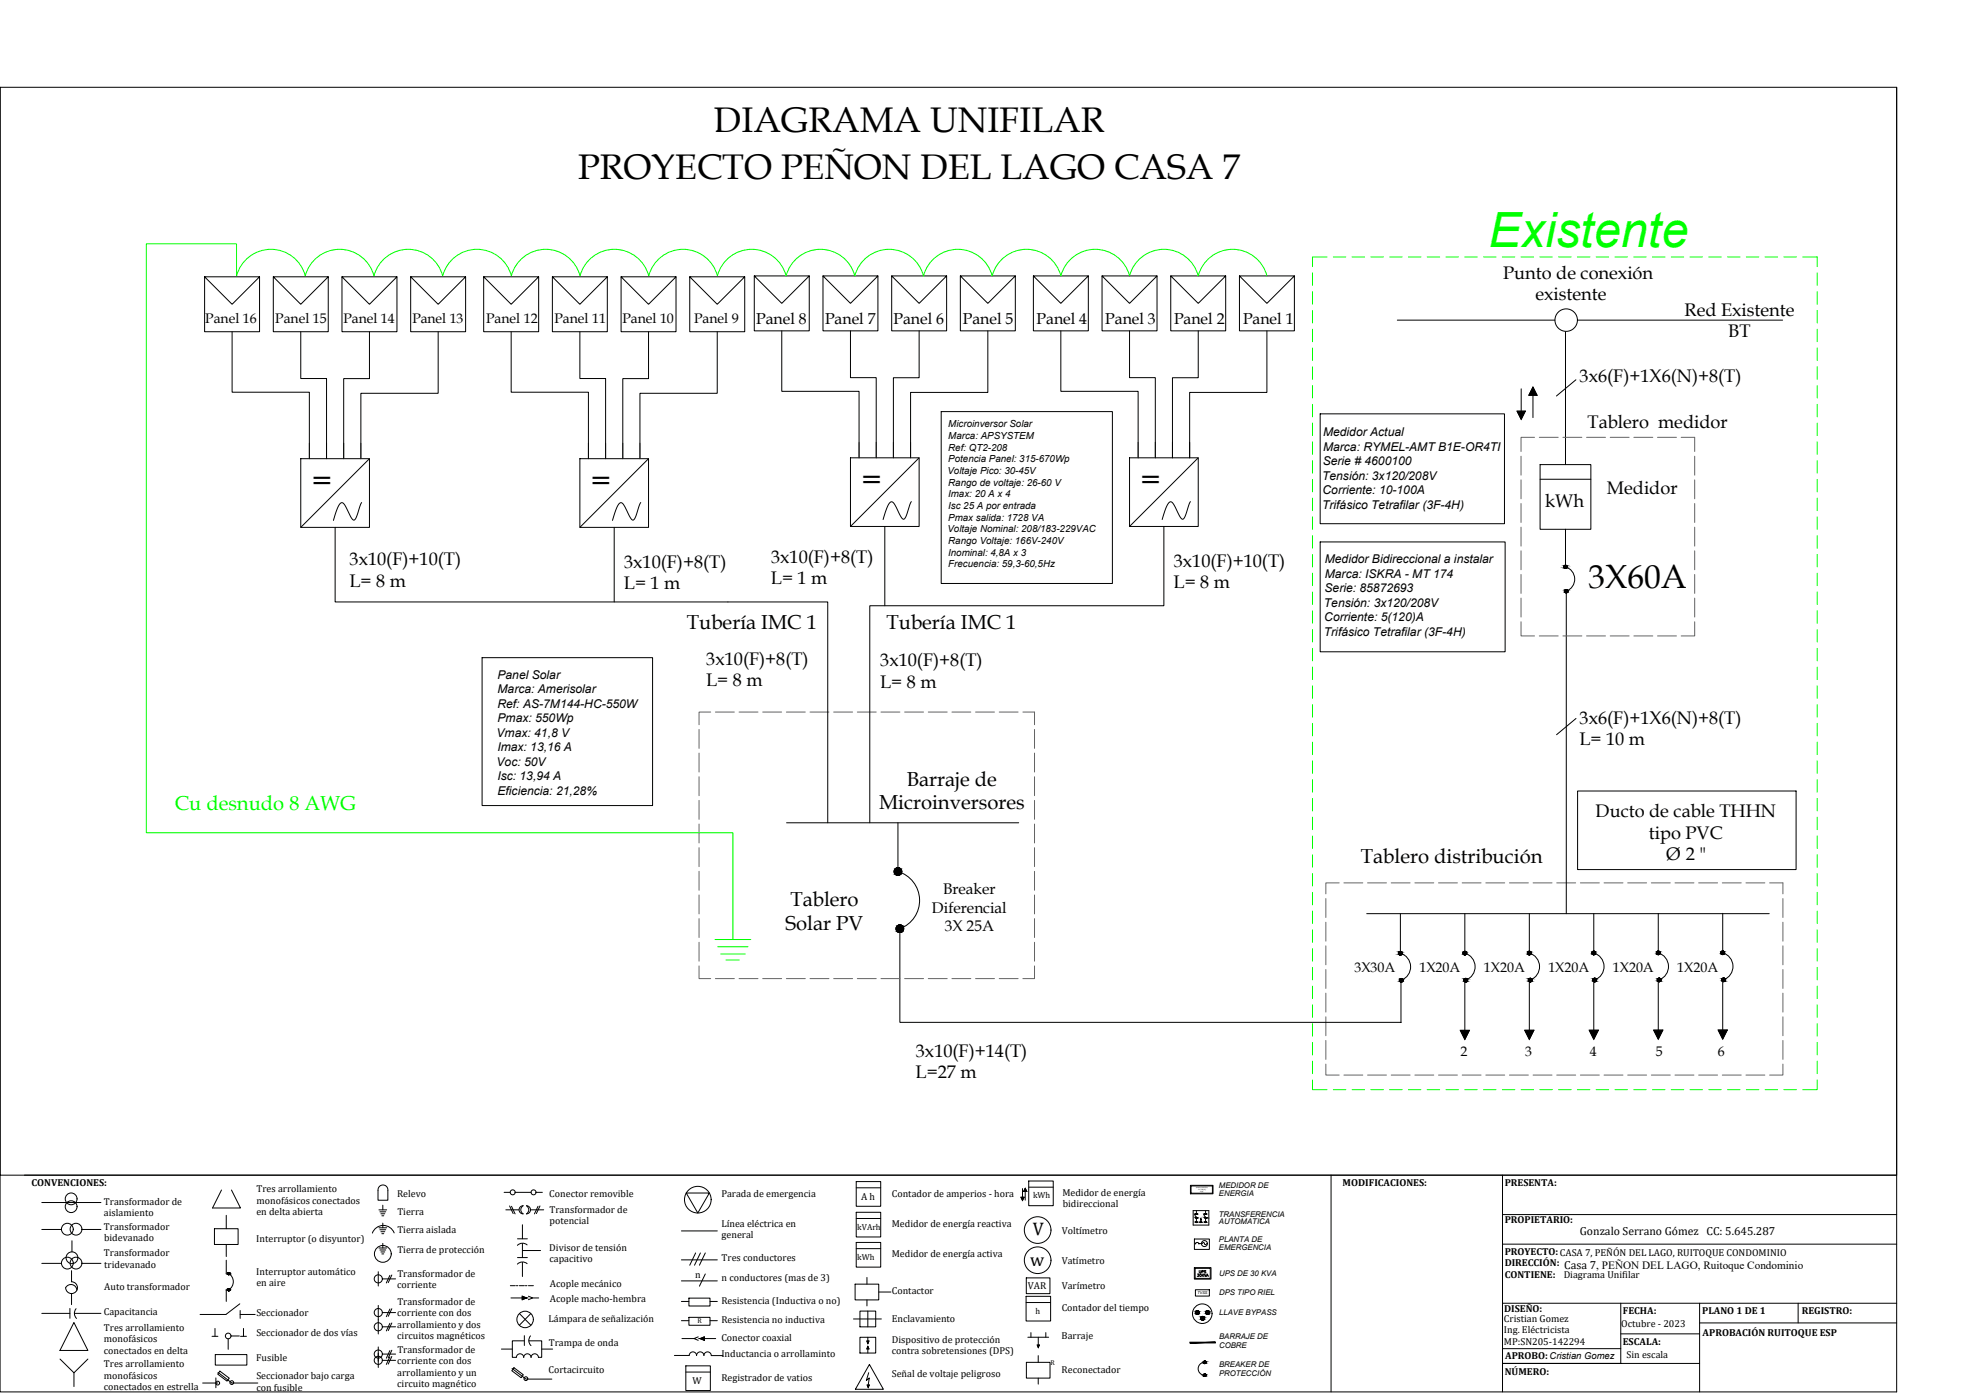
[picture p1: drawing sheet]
<svg xmlns="http://www.w3.org/2000/svg" width="1000mm" height="707mm" viewBox="0 0 1000 707" stroke-linecap="round" stroke-linejoin="round" font-family="sans-serif">
<!-- layer: 0 -->
<g fill="none" stroke="#000" stroke-width=".51">
<path d="M0 44v662h962v-662M0 44h962v552h-962zM104 140h28v28h-28v-28l14 14 14-14M139 140h28v28h-28v-28l14 14 14-14M174 140h27v28h-27v-28l13 14 14-14M208 140h28v28h-28v-28l14 14 14-14M245 140h28v28h-28v-28l14 14 14-14M280 140h28v28h-28v-28l14 14 14-14M315 140h28v28h-28v-28l14 14 14-14M350 140h28v28h-28v-28l14 14 14-14M383 140h28v28h-28v-28l14 14 14-14M418 140h27v28h-27v-28l14 14 13-14"/>
<path d="M452 140h28v28h-28v-28l14 14 14-14M487 140h28v28h-28v-28l14 14 14-14M524 140h28v28h-28v-28l14 14 14-14M559 140h28v28h-28v-28l14 14 14-14M594 140h28v28h-28v-28l14 14 14-14M629 140h28v28h-28v-28l14 14 14-14M118 168v31h39v34M153 168v24h13v41M187 168v24h-13v41M222 168v32h-39v33M259 168v31h40v34M294 168v24h13v41"/>
<path d="M329 168v24h-13v41M364 168v32h-39v33M397 168v31h39v33M432 168v24h13v40M466 168v24h-13v40M501 168v31h-39v33M538 168v31h40v33M573 168v24h13v40M608 168v24h-13v40v-8M643 168v31h-39v33v-8M709 162h80M794 168v68"/>
<path d="M800 162h105M772 197v12M778 196l2 5h-4zM800 193l-10 8M478 209h86v87h-86zM670 210h93v56h-93zM770 209h4l-2 4zM778 201v11M153 233h34v35h-34zM187 233l-34 35M294 233h35v35h-35zM329 233l-35 35"/>
<path d="M432 232h34v35h-34zM466 232l-34 35M573 232h35v35h-35zM608 232l-35 35M781 236h26v33h-26zM184 255l-3 7a1.5 1.5 0 0 1-1 2 1.5 1.5 0 0 1-2-2l-3-5-1-2a7 7 0 0 0-4 6l-1 3M325 255l-2 7a1.5 1.5 0 0 1-2 2 1.5 1.5 0 0 1-1-2l-3-5-2-2a7 7 0 0 0-3 6l-1 3M462 255l-2 7a1.5 1.5 0 0 1-1 2 1.5 1.5 0 0 1-2-2l-3-6-1-1a7 7 0 0 0-4 6l-1 3M604 255l-3 7a1.5 1.5 0 0 1-1 2 1.5 1.5 0 0 1-1-2l-3-6-2-1a7 7 0 0 0-3 6l-1 3M781 243h26M170 268v37h250v113M312 268v37"/>
<path d="M449 267v40M591 267v40h-150v111M670 275h94v56h-94zM794 269v19a7 7 0 0 1 5 6 7 7 0 0 1-4 6v164M245 334h86v75h-86zM800 365l-10 8M399 418h118M456 418v24a15 15 0 0 1 11 14 15 15 0 0 1-10 15M801 401h110v40h-110zM457 472v47h254v-21M694 464h204M711 464v20a7 7 0 0 1 5 6 7 7 0 0 1-5 7"/>
<path d="M743 464v20M776 464v20a7 7 0 0 1 5 6 7 7 0 0 1-5 7M809 464v20a7 7 0 0 1 5 6 7 7 0 0 1-5 7M841 464v20a7 7 0 0 1 6 6 7 7 0 0 1-5 7M874 464v20a7 7 0 0 1 5 6 7 7 0 0 1-4 7M743 498v25M743 484a7 7 0 0 1 5 6 7 7 0 0 1-4 7M776 497v26M809 497v26M841 497v26M874 497v26M741 523h5l-3 5z"/>
<path d="M774 523h4l-2 4zM806 523h5l-2 4zM839 523h5l-3 4zM872 523h4l-2 4zM12 596h950M434 600h13v12h-13zM522 599h12v13h-12zM675 596v110M762 596v110M21 610h30M112 604l-4 9h14l-5-9M115 617v7"/>
<path d="M192 614h4M193 602a2.5 2.5 0 0 1 2 0 2.5 2.5 0 0 1 2 2v5h-5v-5zM193 615h3M193 616h2M194 617h1M194 612v2M256 605h3M257 614h6M259 612l1 4M260 612l1 4M261 605h8M264 613l1-1a2.4 2.4 0 0 0 0 4 2.1 2.1 0 0 1-1-1 2.1 2.1 0 0 1 0-2z"/>
<path d="M267 612a2.1 2.1 0 0 1 2 2 2.1 2.1 0 0 1-2 2 2.4 2.4 0 0 0 0-4zM269 614h7M272 605h3M273 612l-2 4M274 612l-2 4M348 605h12l-6 11zM434 615h13v13h-13zM434 603h13M434 618h13M518 608h2l-1 1zM519 603v5M520 603l1 2h-2z"/>
<path d="M520 605v4M522 603h12M762 616h200M21 624h10M37 630v5M42 624h9M109 624h12v8h-12zM115 632v6M115 640v6M192 623h4M192 633h4M193 624h3"/>
<path d="M193 634h3M193 625h2M193 635h2M194 626h1M194 636h1M194 621v2M194 631v2M200 626a6 6 0 0 0-6-4 6 6 0 0 0-5 4M263 629h5M263 638h5M265 622v7M265 631v7"/>
<path d="M265 635h9M267 632a4 4 0 0 0-4 0M346 625h18M346 639h18M353 636l-3 6M355 636l-3 6M358 636l-3 6M434 631h13v12h-13zM434 634h13M762 631h200M21 641h10M36 645v6a2.9 2.9 0 0 1 3 2 2.9 2.9 0 0 1-3 3 2.9 2.9 0 0 1-2-3 3 3 0 0 1 3-1 3 3 0 0 1 2 3"/>
<path d="M36 656v6M42 641h9M115 654v6M116 646a5 5 0 0 1 0 9M192 645v8M194 649h7M198 647l-2 4M199 647l-2 4M259 653h2M259 659h6M262 653h1M264 653h2"/>
<path d="M265 658l2 1-2 1zM265 641v7M267 653h.1M267 641a4 4 0 0 0-4 1M268 658l2 1-2 1M268 653h3M270 659h3M346 650h18M350 659h10v4h-10zM358 647l-3 6M434 652h12v8h-12zM440 648v4"/>
<path d="M440 660v3M446 656h6M521 658h12v12h-12zM521 649h12v8h-12zM21 667h14M35 664v5M38 671l7 14h-15zM38 667h13M39 664a4 4 0 0 0 0 5M108 678h3M109 674v4M116 679v6"/>
<path d="M117 678h4M122 662l-7 5h-13M122 667h7M122 665v4M122 678h3M124 674v4M192 663v14M194 666h7M194 673h7M198 664l-2 4M198 672l-2 3M199 664l-2 4"/>
<path d="M199 671l-2 4M264 667l5 6M266 678v5M269 678a4 4 0 0 0 0 5M269 667l-5 6M346 661h4M346 670h4M346 679h6M350 669h10v4h-10zM354 678l-2 1 2 1M355 679l2-1v2zM357 679h6"/>
<path d="M360 661h4M360 670h4M433 669h14M436 665h8v8h-8zM436 679h8v8h-8zM440 665v8M440 679v3M521 661h12M522 679h10M523 676v3M527 679v4M531 676v3"/>
<path d="M762 661h200M822 661v31h-60h100M822 677h40M862 671h100M862 661v45M912 661v10M30 690l8 7 7-7M38 697v7M109 687h16v6h-16zM110 699v5M111 697l7 5h13M112 696l4 3-1 2-5-4z"/>
<path d="M192 684v10M194 687h7M194 690h7M198 685l-2 4M198 689l-2 3M199 685l-2 4M199 688l-2 4M254 685h6M260 695l7 5h13M261 694l5 4-2 1-4-3zM266 689a1.9 1.9 0 0 1 2-2 1.9 1.9 0 0 1 1 2M266 680h-6v9h2a1.9 1.9 0 0 1 2-2 1.9 1.9 0 0 1 2 2"/>
<path d="M268 680h7v9h-2M269 689a1.9 1.9 0 0 1 2-2 1.9 1.9 0 0 1 2 2M275 685h5M342 688h8M348 693h12v13h-12zM348 696h12M350 688a1.9 1.9 0 0 1 2-2 1.9 1.9 0 0 1 1 2M353 688a1.9 1.9 0 0 1 2-2 1.9 1.9 0 0 1 2 2M357 688a1.9 1.9 0 0 1 2-2 1.9 1.9 0 0 1 2 2h6M440 681h1l-1 1zM440 683v4M440 683l1 2h-1z"/>
<path d="M441 697l-1 4 1-2-1 4M441 692l7 13h-14zM521 691h12v8h-12zM526 683h1v1zM527 688v3M527 699v3M762 684h60M103 702h7M440 703h1v1z"/>
<circle cx="795" cy="162" r="6"/>
<circle cx="794" cy="288" r=".8"/>
<circle cx="795" cy="300" r=".8"/>
<circle cx="456" cy="442" r="1.9"/>
<circle cx="457" cy="471" r="1.9"/>
<circle cx="711" cy="484" r=".9"/>
<circle cx="711" cy="497" r=".9"/>
<circle cx="743" cy="484" r=".9"/>
<circle cx="744" cy="497" r=".9"/>
<circle cx="776" cy="484" r=".9"/>
<circle cx="776" cy="497" r=".9"/>
<circle cx="809" cy="484" r=".9"/>
<circle cx="809" cy="497" r=".9"/>
<circle cx="841" cy="484" r=".9"/>
<circle cx="842" cy="497" r=".9"/>
<circle cx="874" cy="484" r=".9"/>
<circle cx="875" cy="497" r=".9"/>
<circle cx="36" cy="612" r="3"/>
<circle cx="36" cy="608" r="3"/>
<circle cx="260" cy="605" r="1.3"/>
<circle cx="271" cy="605" r="1.3"/>
<circle cx="354" cy="609" r="7"/>
<circle cx="34" cy="624" r="3"/>
<circle cx="37" cy="638" r="3"/>
<circle cx="39" cy="624" r="3"/>
<circle cx="194" cy="636" r="4"/>
<circle cx="527" cy="624" r="7"/>
<circle cx="527" cy="640" r="7"/>
<circle cx="34" cy="641" r="3"/>
<circle cx="39" cy="641" r="3"/>
<circle cx="116" cy="655" r=".6"/>
<circle cx="116" cy="646" r=".6"/>
<circle cx="192" cy="649" r="2.1"/>
<circle cx="116" cy="678" r="1.4"/>
<circle cx="192" cy="666" r="2.1"/>
<circle cx="192" cy="673" r="2.1"/>
<circle cx="266" cy="670" r="4"/>
<circle cx="192" cy="690" r="2.1"/>
<circle cx="192" cy="687" r="2.1"/>
<circle cx="267" cy="700" r="1"/>
<circle cx="110" cy="702" r="1"/>
<circle cx="118" cy="702" r="1"/>
</g>
<g fill="#000" stroke="#000" stroke-width=".51">
<path d="M778 196l2 5h-4zM770 209h4l-2 4zM794 287h1zM794 288h1zM794 299h1zM710 483h1zM710 485h1zM743 483h1zM743 485h1zM743 497h1zM776 497h1zM776 498h1z"/>
<path d="M808 483h1zM808 485h1zM809 498h1zM841 483h1zM841 484h1zM874 484h1zM874 496h1zM874 498h1zM741 523h5l-3 5zM774 523h4l-2 4zM806 523h5l-2 4zM839 523h5l-3 4z"/>
<path d="M872 523h4l-2 4zM518 608h2l-1 1zM520 603l1 2h-2zM116 647h1zM116 655h1zM440 681h1l-1 1zM440 683l1 2h-1zM526 683h1v1zM440 703h1v1z"/>
<path d="M794 287h1zM794 287h1z"/>
<path d="M794 287h1zM794 287h1z"/>
<path d="M794 288h1zM794 288h1z"/>
<path d="M794 287h1zM794 287h1z"/>
<path d="M794 288h1zM794 288h1z"/>
<path d="M794 287h1zM794 287h1z"/>
<path d="M794 288h1zM794 288h1z"/>
<path d="M794 287h1zM794 287h1z"/>
<path d="M794 288h1zM794 288h1z"/>
<path d="M794 287l1 1zM794 287l1 1z"/>
<path d="M794 288h1zM794 288h1z"/>
<path d="M794 299h1zM794 299h1z"/>
<path d="M794 288h1zM794 288h1z"/>
<path d="M794 288h1zM794 288h1z"/>
<path d="M794 288h1zM794 288h1z"/>
<path d="M794 299l1 1zM794 300h1z"/>
<path d="M794 300h1zM794 300h1z"/>
<path d="M794 300h2zM794 300h2z"/>
<path d="M794 300h2zM794 300h2z"/>
<path d="M794 300h2zM794 300h2z"/>
<path d="M794 301h1zM794 301h1z"/>
<path d="M794 301h1zM794 301h1z"/>
<path d="M794 301h1zM794 301h1z"/>
<path d="M794 300h1zM794 300l1 1z"/>
<path d="M794 300h2zM794 300h1z"/>
<path d="M794 300h2zM794 300h2z"/>
<path d="M794 300h2zM794 300h2z"/>
<path d="M455 440h1zM455 440h1z"/>
<path d="M455 440l1 1zM455 441h1z"/>
<path d="M455 444h1zM455 444h1z"/>
<path d="M455 441h2zM454 441h3z"/>
<path d="M455 444h1zM455 444h1z"/>
<path d="M454 441h3zM454 441h3z"/>
<path d="M454 444h3zM454 444h2z"/>
<path d="M454 441h3zM454 441h3z"/>
<path d="M454 444h3zM454 444h3z"/>
<path d="M454 441l3 1zM454 441l3 1z"/>
<path d="M454 443h3zM454 443l3 1z"/>
<path d="M454 442h4zM454 442h4z"/>
<path d="M454 443h3zM454 443h3z"/>
<path d="M454 442h4zM454 442h4z"/>
<path d="M454 443h4zM454 443h3z"/>
<path d="M454 442h4zM454 442l4 1z"/>
<path d="M456 469h1zM456 469h1z"/>
<path d="M456 469l1 1zM456 470h1z"/>
<path d="M456 473h1zM456 473h1z"/>
<path d="M456 470h2zM455 470h3z"/>
<path d="M456 473h1zM456 473h1z"/>
<path d="M455 470h3zM455 470h3z"/>
<path d="M455 473h3zM455 473h2z"/>
<path d="M455 470h3zM455 470h3z"/>
<path d="M455 473h3zM455 473h3z"/>
<path d="M455 470l3 1zM455 470l3 1z"/>
<path d="M455 472h3zM455 472l3 1z"/>
<path d="M455 471h3zM455 471h3z"/>
<path d="M455 472h3zM455 472h3z"/>
<path d="M455 471h4zM455 471h4z"/>
<path d="M455 472h3zM455 472h3z"/>
<path d="M455 471h4zM455 471l3 1z"/>
<path d="M710 483h1zM710 483h1z"/>
<path d="M710 483h1zM710 483h1z"/>
<path d="M710 485h1zM710 485h1z"/>
<path d="M710 483h1zM710 483h1z"/>
<path d="M710 484h1zM710 484l1 1z"/>
<path d="M710 483h1zM710 483h1z"/>
<path d="M710 484h1zM710 484h1z"/>
<path d="M710 483h1zM710 483h1z"/>
<path d="M710 484h1zM710 484h1z"/>
<path d="M710 483l1 1zM710 483l1 1z"/>
<path d="M710 484h1zM710 484h1z"/>
<path d="M711 497h1zM710 497h2z"/>
<path d="M710 484h1zM710 484h1z"/>
<path d="M710 484h1zM710 484h1z"/>
<path d="M710 484h1zM710 484h1z"/>
<path d="M710 497h2zM710 497h2z"/>
<path d="M710 498h2zM710 498h1z"/>
<path d="M710 497h2zM710 497h2z"/>
<path d="M710 498h2zM710 498h2z"/>
<path d="M710 497h2zM710 497h2z"/>
<path d="M710 498h2zM710 498h2z"/>
<path d="M710 497h2zM710 497h2z"/>
<path d="M710 498h2zM710 498h2z"/>
<path d="M710 497l2 1zM710 497l2 1z"/>
<path d="M710 498h2zM710 498h2z"/>
<path d="M710 498h2zM710 498h2z"/>
<path d="M743 483h1zM743 483h1z"/>
<path d="M743 483h1zM743 483h1z"/>
<path d="M743 485h1zM743 485h1z"/>
<path d="M743 483h1zM743 483h1z"/>
<path d="M743 484h1zM743 484l1 1z"/>
<path d="M743 483h1zM743 483h1z"/>
<path d="M743 484h1zM743 484h1z"/>
<path d="M743 483h1zM743 483h1z"/>
<path d="M743 484h1zM743 484h1z"/>
<path d="M742 483l2 1zM742 483l2 1z"/>
<path d="M742 484h2zM742 484h2z"/>
<path d="M743 497h1zM743 497h1z"/>
<path d="M743 498h1zM743 498h1z"/>
<path d="M742 484h2zM742 484h2z"/>
<path d="M742 484h2zM742 484h2z"/>
<path d="M742 484h2zM742 484h2z"/>
<path d="M743 497h1zM743 497h1z"/>
<path d="M743 498h1zM743 498h1z"/>
<path d="M743 497h2zM743 497h2z"/>
<path d="M743 498h1zM743 498h1z"/>
<path d="M743 497h2zM743 497h2z"/>
<path d="M743 498h2zM743 498h1z"/>
<path d="M743 497h2zM743 497h2z"/>
<path d="M743 498h2zM743 498h2z"/>
<path d="M743 497h2zM743 497h2z"/>
<path d="M743 498h2zM743 498h2z"/>
<path d="M743 497h2zM743 497l2 1z"/>
<path d="M776 483h1zM775 483h2z"/>
<path d="M775 483h2zM775 483h2z"/>
<path d="M775 484h2zM775 484l1 1z"/>
<path d="M775 483h2zM775 483h2z"/>
<path d="M775 484h2zM775 484h2z"/>
<path d="M776 497h1zM776 497h1z"/>
<path d="M775 483h2zM775 483h2z"/>
<path d="M775 484h2zM775 484h2z"/>
<path d="M775 483l2 1zM775 483l2 1z"/>
<path d="M775 484h2zM775 484h2z"/>
<path d="M776 497h1zM776 497h1z"/>
<path d="M776 498h1zM776 498h1z"/>
<path d="M775 484h2zM775 484h2z"/>
<path d="M775 484h2zM775 484h2z"/>
<path d="M775 484h2zM775 484h2z"/>
<path d="M776 497h1zM776 497h1z"/>
<path d="M776 498h1zM776 498h1z"/>
<path d="M776 497h1zM776 497h1z"/>
<path d="M776 498h1zM776 498h1z"/>
<path d="M776 497h1zM776 497h1z"/>
<path d="M776 498h1zM776 498h1z"/>
<path d="M776 497h1zM776 497h1z"/>
<path d="M776 498h1zM776 498h1z"/>
<path d="M776 497h1zM776 497h1z"/>
<path d="M776 498h1zM776 498h1z"/>
<path d="M776 497h1zM776 497l1 1z"/>
<path d="M808 483h1zM808 483h1z"/>
<path d="M808 483h1zM808 483h1z"/>
<path d="M808 484h1zM808 484l1 1z"/>
<path d="M808 483h1zM808 483h1z"/>
<path d="M808 484h1zM808 484h1z"/>
<path d="M808 483h1zM808 483h1z"/>
<path d="M808 484h1zM808 484h1z"/>
<path d="M809 497h1zM809 497h1z"/>
<path d="M808 483h2zM808 483h2z"/>
<path d="M808 484h1zM808 484h1z"/>
<path d="M808 483h2zM808 483h2z"/>
<path d="M808 484h2zM808 484h1z"/>
<path d="M809 497h1zM809 497h1z"/>
<path d="M808 483l2 1zM808 483l2 1z"/>
<path d="M808 484h2zM808 484h2z"/>
<path d="M808 484h2zM808 484h2z"/>
<path d="M809 497h1zM809 497h1z"/>
<path d="M809 498h1zM809 498h1z"/>
<path d="M809 497h1zM809 497h1z"/>
<path d="M809 498h1zM809 498h1z"/>
<path d="M808 497h2zM808 497h2z"/>
<path d="M808 498h2zM808 498h2z"/>
<path d="M808 497h2zM808 497h2z"/>
<path d="M808 498h2zM808 498h2z"/>
<path d="M808 497h2zM808 497h2z"/>
<path d="M808 498h2zM808 498h2z"/>
<path d="M808 497h2zM808 497l2 1z"/>
<path d="M841 483h1zM841 483h1z"/>
<path d="M841 483h1zM841 483h1z"/>
<path d="M841 484h1zM841 484h1z"/>
<path d="M841 483h1zM841 483h1z"/>
<path d="M841 484h1zM841 484h1z"/>
<path d="M841 483h1zM841 483h1z"/>
<path d="M841 484h1zM841 484h1z"/>
<path d="M842 496v1zM841 497h1z"/>
<path d="M841 483h1zM841 483h1z"/>
<path d="M841 484h1zM841 484h1z"/>
<path d="M841 483h1zM841 483h1z"/>
<path d="M841 484h1zM841 484h1z"/>
<path d="M841 497h1zM841 497h1z"/>
<path d="M841 498h1zM841 498h1z"/>
<path d="M841 483l1 1zM841 483l1 1z"/>
<path d="M841 484h1zM841 484h1z"/>
<path d="M841 484h1zM841 484h1z"/>
<path d="M841 497h2zM841 497h2z"/>
<path d="M841 498h1zM841 498h1z"/>
<path d="M841 497h2zM841 497h2z"/>
<path d="M841 498h2zM841 498h1z"/>
<path d="M841 497h2zM841 497h2z"/>
<path d="M841 498h2zM841 498h2z"/>
<path d="M841 497h2zM841 497h2z"/>
<path d="M841 498h2zM841 498h2z"/>
<path d="M841 497h2zM841 497h2z"/>
<path d="M841 498h2zM841 498h2z"/>
<path d="M841 497h2zM841 497l2 1z"/>
<path d="M874 483h1zM874 483h1z"/>
<path d="M874 483h1zM874 483h1z"/>
<path d="M874 483h1zM874 483h1z"/>
<path d="M874 484h1zM874 484h1z"/>
<path d="M873 483h2zM873 483h2z"/>
<path d="M873 484h2zM873 484h2z"/>
<path d="M874 496h1zM874 496h1z"/>
<path d="M873 483h2zM873 483h2z"/>
<path d="M873 484h2zM873 484h2z"/>
<path d="M873 483h2zM873 483h2z"/>
<path d="M873 484h2zM873 484h2z"/>
<path d="M874 496l1 1zM874 497h1z"/>
<path d="M874 498h1zM874 498h1z"/>
<path d="M873 483l2 1zM873 483l2 1z"/>
<path d="M873 484h2zM873 484h2z"/>
<path d="M873 484h2zM873 484h2z"/>
<path d="M874 497h1zM874 497h1z"/>
<path d="M874 498h1zM874 498h1z"/>
<path d="M874 497h1zM874 497h1z"/>
<path d="M874 498h1zM874 498h1z"/>
<path d="M874 497h1zM874 497h1z"/>
<path d="M874 498h1zM874 498h1z"/>
<path d="M874 497h1zM874 497h1z"/>
<path d="M874 498h1zM874 498h1z"/>
<path d="M874 497h2zM874 497h2z"/>
<path d="M874 497h1zM874 497l1 1z"/>
<path d="M874 497h2zM874 497h1z"/>
<path d="M116 654h1zM116 654h1z"/>
<path d="M116 646h1zM116 646h1z"/>
<path d="M116 646h1zM116 646h1z"/>
<path d="M116 654h1zM116 654h1z"/>
<path d="M116 646h1zM116 646h1z"/>
<path d="M116 647h1zM116 647h1z"/>
<path d="M116 654h1zM116 654h1z"/>
<path d="M116 655h1zM116 655h1z"/>
<path d="M116 646h1zM116 646h1z"/>
<path d="M116 647h1zM116 647h1z"/>
<path d="M116 654h1zM116 654h1z"/>
<path d="M116 655h1zM116 655h1z"/>
<path d="M116 646h1zM116 646h1z"/>
<path d="M116 646h1zM116 646h1z"/>
<path d="M116 646h1zM116 646l1 1z"/>
<path d="M116 654l1 1zM116 654l1 1z"/>
<path d="M116 655h1zM116 655h1z"/>
<path d="M116 655h1zM116 655h1z"/>
<path d="M265 658l2 1h-2zM265 659v1l2-1z"/>
<path d="M355 679l2-1v1zM355 679l2 1v-1z"/>
</g>
<g fill="none" stroke="#636466" stroke-width=".51">
<path d="M772 232v9M779 222h-7v7M781 222h10M793 222h10M805 222h10M817 222h10M829 222h10M841 222h10M853 222h7v7M860 232v9M772 244v9M772 256v9"/>
<path d="M860 244v9M860 256v9M772 268v9M772 280v9M860 268v9M860 280v9M772 292v9M860 292v9M772 316v7h7M772 304v9M860 316v7h-7M860 304v9"/>
<path d="M781 323h10M793 323h10M805 323h10M817 323h10M829 323h10M841 323h10M355 370v10M361 361h-6v7M363 361h10M375 361h10M387 361h10M399 361h10"/>
<path d="M411 361h10M423 361h10M435 361h10M447 361h10M459 361h10M471 361h10M483 361h10M495 361h10M507 361h10M519 361h6v7M525 370v10M355 382v10"/>
<path d="M355 394v10M525 382v10M525 394v10M355 406v10M355 418v10M525 406v10M525 418v10M355 430v10M525 430v10M355 442v10M355 454v10M525 442v10"/>
<path d="M525 454v10M673 456v10M680 448h-7v6M682 448h10M694 448h10M706 448h10M718 448h10M730 448h10M742 448h10M754 448h10M766 448h10M778 448h10"/>
<path d="M790 448h10M802 448h10M814 448h10M826 448h10M838 448h10M850 448h10M862 448h10M874 448h10M886 448h10M898 448h7v6M905 456v10M355 466v10"/>
<path d="M355 478v10M525 466v10M525 478v10M673 468v10M905 468v10M355 490v7h6M363 497h10M375 497h10M387 497h10M399 497h10M411 497h10M423 497h10"/>
<path d="M435 497h10M447 497h10M459 497h10M471 497h10M483 497h10M495 497h10M507 497h10M525 490v7h-6M673 480v10M673 492v10M905 480v10M905 492v10"/>
<path d="M673 504v10M673 516v10M905 504v10M905 516v10M673 528v10M905 528v10M673 540v6h7M682 546h10M694 546h10M706 546h10M718 546h10M730 546h10"/>
<path d="M742 546h10M754 546h10M766 546h10M778 546h10M790 546h10M802 546h10M814 546h10M826 546h10M838 546h10M850 546h10M862 546h10M874 546h10"/>
<path d="M886 546h10M905 540v6h-7"/>
</g>
<g fill="none" stroke="#0f0" stroke-width=".51">
<path d="M666 139v6M673 130h-7v5M677 130h6M686 130h6M696 130h6M705 130h6M715 130h6M724 130h7M734 130h6M743 130h7M753 130h6M762 130h7"/>
<path d="M772 130h6M781 130h7M791 130h6M800 130h7M810 130h6M819 130h7M829 130h6M838 130h7M848 130h6M858 130h6M867 130h6M877 130h6"/>
<path d="M886 130h6M896 130h6M905 130h7M915 130h7v5M922 139v6M643 140a18 18 0 0 0-18-13 18 18 0 0 0-17 13 18 18 0 0 0-17-13 18 18 0 0 0-18 13 18 18 0 0 0-17-13 18 18 0 0 0-18 13 18 18 0 0 0-17-13 18 18 0 0 0-18 13 18 18 0 0 0-17-13 18 18 0 0 0-17 13 18 18 0 0 0-18-13 18 18 0 0 0-17 13 18 18 0 0 0-18-13 18 18 0 0 0-17 13 18 18 0 0 0-18-13 18 18 0 0 0-17 13 18 18 0 0 0-17-13 18 18 0 0 0-18 13 18 18 0 0 0-17-13 18 18 0 0 0-18 13 18 18 0 0 0-17-13 18 18 0 0 0-18 13 18 18 0 0 0-17-13 18 18 0 0 0-17 13 18 18 0 0 0-18-13 18 18 0 0 0-17 13 18 18 0 0 0-18-13 18 18 0 0 0-17 13 18 18 0 0 0-18-13 18 18 0 0 0-17 13v-16h-46v299h298v54M666 148v6M666 158v6M922 148v6M922 158v6M666 167v6M666 177v6"/>
<path d="M922 167v6M922 177v6M666 186v6M666 196v6M922 186v6M922 196v6M666 205v7M666 215v6M922 205v7M922 215v6M157 225v8M166 225v8"/>
<path d="M174 225v8M183 225v8M299 225v8M307 225v8M316 225v8M325 225v8M436 224v8M445 224v8M453 224v8M462 224v8M578 224v8M586 224v8"/>
<path d="M666 224v7M666 234v6M922 224v7M922 234v6M666 243v7M666 253v6M922 243v7M922 253v6M666 262v7M666 272v6M922 262v7M922 272v6"/>
<path d="M666 281v7M666 291v6M922 281v7M922 291v6M666 300v7M666 310v6M666 319v7M922 300v7M922 310v6M922 319v7M666 329v6M666 339v6"/>
<path d="M922 329v6M922 339v6M666 348v6M666 358v6M922 348v6M922 358v6M666 367v6M666 377v6M922 367v6M922 377v6M666 386v7M666 396v6"/>
<path d="M922 386v7M922 396v6M666 405v7M666 415v6M922 405v7M922 415v6M666 424v7M666 434v6M922 424v7M922 434v6M666 443v7M666 453v6"/>
<path d="M922 443v7M922 453v6M363 477h18M666 462v7M666 472v6M922 462v7M922 472v6M364 480h16M366 484h12M368 487h7M666 481v7M666 491v6"/>
<path d="M922 481v7M922 491v6M666 500v7M666 510v6M666 520v6M922 500v7M922 510v6M922 520v6M666 529v6M666 539v6M922 529v6M922 539v6"/>
<path d="M666 548v5h7M677 553h6M686 553h6M696 553h6M705 553h6M715 553h6M724 553h7M734 553h6M743 553h7M753 553h6M762 553h7M772 553h6"/>
<path d="M781 553h7M791 553h6M800 553h7M810 553h6M819 553h7M829 553h6M838 553h7M848 553h6M858 553h6M867 553h6M877 553h6M886 553h6"/>
<path d="M896 553h6M905 553h7M922 548v5h-7"/>
</g>
<g fill="none" stroke="#000" stroke-width=".51">
<path d="M604 602h12v4h-12zM604 602h11v4h-11zM605 614h8v8h-8zM606 616l1 2v2M607 616h.1M607 614v2M607 618h.1M609 619v1M611 616l1 2v2M612 616h.1M612 614v2M612 618h.1"/>
<path d="M606 629h8v5h-8zM607 631h1M607 620h.1M608 631h2M609 620h.1M610 631h1l1 1v-1M612 620h.1M606 643h8v6h-8zM606 644h8v5h-8zM607 655h7v3h-7zM611 691a3 3 0 0 0-3 4 3 3 0 0 0 3 3M611 692h.1"/>
<path d="M611 697h.1"/>
<circle cx="607" cy="618" r=".2"/>
<circle cx="607" cy="616" r=".2"/>
<circle cx="612" cy="616" r=".2"/>
<circle cx="612" cy="618" r=".2"/>
<circle cx="607" cy="631" r=".1"/>
<circle cx="607" cy="620" r=".2"/>
<circle cx="608" cy="631" r=".1"/>
<circle cx="609" cy="620" r=".2"/>
<circle cx="611" cy="631" r="1.5"/>
<circle cx="612" cy="620" r=".2"/>
<circle cx="610" cy="667" r="5"/>
<circle cx="610" cy="669" r=".9"/>
<circle cx="613" cy="666" r=".9"/>
<circle cx="611" cy="698" r=".6"/>
<circle cx="611" cy="691" r=".6"/>
</g>
<g fill="#000" stroke="#000" stroke-width=".51">
<path d="M607 665h1zM607 667h1zM610 668h1zM610 670h1zM612 665h1z"/>
<path d="M607 665h1zM607 665h1z"/>
<path d="M607 665h1zM607 665h1z"/>
<path d="M607 667h1zM607 667h1z"/>
<path d="M607 665l1 1zM607 666h1z"/>
<path d="M607 667h1zM607 667h1z"/>
<path d="M607 666h1zM607 666h1z"/>
<path d="M607 667h1zM607 667h1z"/>
<path d="M607 666h1zM607 666h1z"/>
<path d="M607 667h1zM607 667h1z"/>
<path d="M607 666h1zM607 666h1z"/>
<path d="M607 666h1zM607 666l1 1z"/>
<path d="M607 666h1zM607 666h1z"/>
<path d="M607 666h1zM607 666h1z"/>
<path d="M607 666h1zM607 666h1z"/>
<path d="M610 668h1zM610 668h1z"/>
<path d="M610 668h1zM610 668h1z"/>
<path d="M610 670h1zM610 670h1z"/>
<path d="M610 668h1zM610 668h1z"/>
<path d="M610 670h1zM610 670h1z"/>
<path d="M610 668l1 1zM610 668l1 1z"/>
<path d="M610 670h1zM610 670h1z"/>
<path d="M609 669h2zM609 669h2z"/>
<path d="M609 670h2zM609 670h2z"/>
<path d="M609 669h2zM609 669h2z"/>
<path d="M609 669h2zM609 669l2 1z"/>
<path d="M609 669h2zM609 669h2z"/>
<path d="M609 669h2zM609 669h2z"/>
<path d="M609 669h2zM609 669h2z"/>
<path d="M612 665h1zM612 665h1z"/>
<path d="M612 667h1zM612 667h1z"/>
<path d="M612 665l2 1zM612 666h2z"/>
<path d="M612 667h1zM612 667h1z"/>
<path d="M612 666h2zM612 666h2z"/>
<path d="M612 667h2zM612 667h1z"/>
<path d="M612 666h2zM612 666h2z"/>
<path d="M612 667h2zM612 667h2z"/>
<path d="M612 666h2zM612 666h2z"/>
<path d="M612 666h2zM612 666l2 1z"/>
<path d="M612 666h2zM612 666h2z"/>
<path d="M612 666h2zM612 666h2z"/>
<path d="M612 666h2zM612 666h2z"/>
<path d="M604 681h13zM604 682l13-1z"/>
<path d="M611 697h1zM611 697h1z"/>
<path d="M611 691h1zM611 691h1z"/>
<path d="M611 697h1zM611 697h1z"/>
<path d="M611 699h1zM611 699h1z"/>
<path d="M611 691h1zM611 691h1z"/>
<path d="M611 692h1zM611 692h1z"/>
<path d="M611 697h1zM611 697h1z"/>
<path d="M611 698h1zM611 698l1 1z"/>
<path d="M611 691h1zM611 691h1z"/>
<path d="M611 692h1zM611 692h1z"/>
<path d="M611 697l1 1zM611 697l1 1z"/>
<path d="M611 698h1zM611 698h1z"/>
<path d="M611 691h1zM611 691h1z"/>
<path d="M611 692h1zM611 692h1z"/>
<path d="M611 698h1zM611 698h1z"/>
<path d="M611 698h1zM611 698h1z"/>
<path d="M611 691h1zM611 691h1z"/>
<path d="M611 692h1zM611 692h1z"/>
<path d="M611 698h1zM611 698h1z"/>
<path d="M611 698h1zM611 698h1z"/>
<path d="M611 691h1zM611 691h1z"/>
<path d="M611 692h1zM611 692h1z"/>
<path d="M611 698h1zM611 698h1z"/>
<path d="M611 698h1zM611 698h1z"/>
<path d="M611 691h1zM611 691h1z"/>
<path d="M611 692h1zM611 692h1z"/>
<path d="M611 698h1zM611 698h1z"/>
<path d="M611 691h1zM611 691l1 1z"/>
</g>
<text font-size="24.7" fill="#0f0" x="755" y="125">Existente</text>
<g font-size="18.1">
<text x="362" y="67">DIAGRAMA UNIFILAR</text>
<text x="293" y="91">PROYECTO PEÑON DEL LAGO CASA 7</text>
</g>
<g font-size="17.1">
<text x="158" y="250">=</text>
<text x="300" y="250">=</text>
<text x="437" y="249">=</text>
<text x="579" y="249">=</text>
</g>
<text font-size="16.9" x="806" y="299">3X60A</text>
<g font-size="10.3">
<text x="349" y="319">Tubería IMC 1</text>
<text x="450" y="319">Tubería IMC 1</text>
<text x="460" y="399">Barraje de</text>
<text x="446" y="411">Microinversores</text>
<text x="690" y="438">Tablero distribución</text>
<text x="401" y="460">Tablero</text>
<text x="399" y="472">Solar PV</text>
</g>
<text font-size="10.3" fill="#0f0" x="89" y="411">Cu desnudo 8 AWG</text>
<g font-size="9.2">
<text x="763" y="142">Punto de conexión</text>
<text x="779" y="153">existente</text>
<text x="855" y="160">Red Existente</text>
<text x="877" y="171">BT</text>
<text x="802" y="194">3x6(F)+1X6(N)+8(T)</text>
<text x="806" y="217">Tablero medidor</text>
<text x="815" y="251">Medidor</text>
<text x="784" y="257">kWh</text>
<text x="177" y="287">3x10(F)+10(T)</text>
<text x="391" y="286">3x10(F)+8(T)</text>
<text x="596" y="288">3x10(F)+10(T)</text>
<text x="317" y="288">3x10(F)+8(T)</text>
<text x="177" y="298">L= 8 m</text>
<text x="317" y="299">L= 1 m</text>
<text x="391" y="296">L= 1 m</text>
<text x="596" y="298">L= 8 m</text>
<text x="358" y="338">3x10(F)+8(T)</text>
<text x="447" y="338">3x10(F)+8(T)</text>
<text x="358" y="348">L= 8 m</text>
<text x="447" y="349">L= 8 m</text>
<text x="802" y="367">3x6(F)+1X6(N)+8(T)</text>
<text x="801" y="378">L= 10 m</text>
<text x="810" y="415">Ducto de cable THHN</text>
<text x="837" y="426">tipo PVC</text>
<text x="845" y="437">Ø 2 &quot;</text>
<text x="465" y="536">3x10(F)+14(T)</text>
<text x="465" y="547">L=27 m</text>
<text x="524" y="627">V</text>
<text x="523" y="642">w</text>
</g>
<g font-size="8">
<text x="384" y="165">Panel 8</text>
<text x="419" y="165">Panel 7</text>
<text x="453" y="165">Panel 6</text>
<text x="489" y="165">Panel 5</text>
<text x="526" y="165">Panel 4</text>
<text x="561" y="165">Panel 3</text>
<text x="596" y="165">Panel 2</text>
<text x="631" y="165">Panel 1</text>
</g>
<g font-size="7.8">
<text x="479" y="454">Breaker</text>
<text x="473" y="463">Diferencial</text>
<text x="479" y="472">3X 25A</text>
</g>
<g font-size="7">
<text x="104" y="164">Panel 16</text>
<text x="140" y="164">Panel 15</text>
<text x="174" y="164">Panel 14</text>
<text x="209" y="164">Panel 13</text>
<text x="247" y="164">Panel 12</text>
<text x="281" y="164">Panel 11</text>
<text x="316" y="164">Panel 10</text>
<text x="352" y="164">Panel 9</text>
<text x="687" y="493">3X30A</text>
<text x="720" y="493">1X20A</text>
<text x="753" y="493">1X20A</text>
<text x="786" y="493">1X20A</text>
<text x="818" y="493">1X20A</text>
<text x="851" y="493">1X20A</text>
<text x="741" y="536">2</text>
<text x="774" y="536">3</text>
<text x="807" y="536">4</text>
<text x="840" y="536">5</text>
<text x="872" y="536">6</text>
</g>
<g font-size="6.1">
<text x="671" y="221">Medidor Actual</text>
<text x="671" y="229">Marca: RYMEL-AMT B1E-OR4TI</text>
<text x="671" y="236">Serie # 4600100</text>
<text x="671" y="244">Tensión: 3x120/208V</text>
<text x="671" y="251">Corriente: 10-100A</text>
<text x="671" y="258">Trifásico Tetrafilar (3F-4H)</text>
<text x="672" y="286">Medidor Bidireccional a instalar</text>
<text x="672" y="293">Marca: ISKRA - MT 174</text>
<text x="672" y="300">Serie: 85872693</text>
<text x="672" y="308">Tensión: 3x120/208V</text>
<text x="672" y="315">Corriente: 5(120)A</text>
<text x="672" y="323">Trifásico Tetrafilar (3F-4H)</text>
<text x="252" y="344">Panel Solar</text>
<text x="252" y="352">Marca: Amerisolar</text>
<text x="252" y="359">Ref: AS-7M144-HC-550W</text>
<text x="252" y="367">Pmax: 550Wp</text>
<text x="252" y="374">Vmax: 41,8 V</text>
<text x="252" y="381">Imax: 13,16 A</text>
<text x="252" y="389">Voc: 50V</text>
<text x="252" y="396">Isc: 13,94 A</text>
<text x="252" y="403">Eficiencia: 21,28%</text>
</g>
<g font-size="5.9">
<text x="802" y="627">Gonzalo Serrano Gómez CC: 5.645.287</text>
<text x="794" y="644">Casa 7, PEÑON DEL LAGO, Ruitoque Condominio</text>
</g>
<g font-size="5.1">
<text x="16" y="602">CONVENCIONES:</text>
<text x="130" y="605">Tres arrollamiento</text>
<text x="681" y="602">MODIFICACIONES:</text>
<text x="764" y="602">PRESENTA:</text>
<text x="53" y="611">Transformador de</text>
<text x="130" y="611">monofásicos conectados</text>
<text x="202" y="608">Relevo</text>
<text x="279" y="608">Conector removible</text>
<text x="366" y="608">Parada de emergencia</text>
<text x="437" y="609">A h</text>
<text x="453" y="607">Contador de amperios - hora</text>
<text x="539" y="607">Medidor de energía</text>
<text x="53" y="617">aislamiento</text>
<text x="130" y="617">en delta abierta</text>
<text x="202" y="616">Tierra</text>
<text x="279" y="616">Transformador de</text>
<text x="539" y="613">bidireccional</text>
<text x="53" y="624">Transformador</text>
<text x="279" y="621">potencial</text>
<text x="366" y="623">Línea eléctrica en</text>
<text x="453" y="623">Medidor de energía reactiva</text>
<text x="764" y="621">PROPIETARIO:</text>
<text x="53" y="630">bidevanado</text>
<text x="202" y="626">Tierra aislada</text>
<text x="366" y="629">general</text>
<text x="539" y="626">Voltímetro</text>
<text x="130" y="630">Interruptor (o disyuntor)</text>
<text x="202" y="636">Tierra de protección</text>
<text x="279" y="635">Divisor de tensión</text>
<text x="53" y="638">Transformador</text>
<text x="279" y="641">capacitivo</text>
<text x="366" y="640">Tres conductores</text>
<text x="453" y="638">Medidor de energía activa</text>
<text x="539" y="641">Vatímetro</text>
<text x="764" y="637">PROYECTO:CASA 7, PEÑÓN DEL LAGO, RUITOQUE CONDOMINIO</text>
<text x="53" y="643">tridevanado</text>
<text x="130" y="647">Interruptor automático</text>
<text x="764" y="643">DIRECCIÓN:</text>
<text x="130" y="653">en aire</text>
<text x="202" y="654">corriente</text>
<text x="202" y="648">Transformador de</text>
<text x="279" y="653">Acople mecánico</text>
<text x="353" y="649">n</text>
<text x="366" y="650">n conductores (mas de 3)</text>
<text x="764" y="649">CONTIENE:</text>
<text x="793" y="649">Diagrama Unifilar</text>
<text x="53" y="655">Auto transformador</text>
<text x="453" y="657">Contactor</text>
<text x="522" y="654">VAR</text>
<text x="539" y="654">Varímetro</text>
<text x="202" y="662">Transformador de</text>
<text x="279" y="661">Acople macho-hembra</text>
<text x="366" y="662">Resistencia (Inductiva o no)</text>
<text x="539" y="665">Contador del tiempo</text>
<text x="763" y="666">DISEÑO:</text>
<text x="53" y="667">Capacitancia</text>
<text x="130" y="668">Seccionador</text>
<text x="202" y="668">corriente con dos</text>
<text x="278" y="671">Lámpara de señalización</text>
<text x="366" y="671">Resistencia no inductiva</text>
<text x="453" y="671">Enclavamiento</text>
<text x="763" y="671">Cristian Gomez</text>
<text x="823" y="667">FECHA:</text>
<text x="864" y="667">PLANO 1 DE 1</text>
<text x="914" y="667">REGISTRO:</text>
<text x="53" y="675">Tres arrollamiento</text>
<text x="202" y="674">arrollamiento y dos</text>
<text x="763" y="677">Ing. Eléctricista</text>
<text x="823" y="674">Octubre - 2023</text>
<text x="53" y="681">monofásicos</text>
<text x="130" y="678">Seccionador de dos vías</text>
<text x="202" y="680">circuitos magnéticos</text>
<text x="278" y="683">Trampa de onda</text>
<text x="366" y="681">Conector coaxial</text>
<text x="453" y="682">Dispositivo de protección</text>
<text x="539" y="679">Barraje</text>
<text x="763" y="683">MP:SN205-142294</text>
<text x="823" y="683">ESCALA:</text>
<text x="864" y="678">APROBACIÓN RUITOQUE ESP</text>
<text x="53" y="687">conectados en delta</text>
<text x="202" y="687">Transformador de</text>
<text x="366" y="688">Inductancia o arrollaminto</text>
<text x="453" y="687">contra sobretensiones (DPS)</text>
<text x="764" y="690">APROBO:Cristian Gomez</text>
<text x="825" y="689">Sin escala</text>
<text x="53" y="694">Tres arrollamiento</text>
<text x="130" y="691">Fusible</text>
<text x="202" y="692">corriente con dos</text>
<text x="53" y="700">monofásicos</text>
<text x="130" y="700">Seccionador bajo carga</text>
<text x="202" y="698">arrollamiento y un</text>
<text x="278" y="697">Cortacircuito</text>
<text x="366" y="701">Registrador de vatios</text>
<text x="453" y="699">Señal de voltaje peligroso</text>
<text x="539" y="697">Reconectador</text>
<text x="764" y="698">NÚMERO:</text>
<text x="53" y="706">conectados en estrella</text>
<text x="130" y="706">con fusible</text>
<text x="202" y="704">circuito magnético</text>
<text x="351" y="702">W</text>
</g>
<g font-size="4.9">
<text x="481" y="217">Microinversor Solar</text>
<text x="481" y="223">Marca: APSYSTEM</text>
<text x="481" y="229">Ref: QT2-208</text>
<text x="481" y="235">Potencia Panel: 315-670Wp</text>
<text x="481" y="241">Voltaje Pico: 30-45V</text>
<text x="481" y="246">Rango de voltaje: 26-60 V</text>
<text x="481" y="252">Imax: 20 A x 4</text>
<text x="481" y="258">Isc 25 A por entrada</text>
<text x="481" y="264">Pmax salida: 1728 VA</text>
<text x="481" y="270">Voltaje Nominal: 208/183-229VAC</text>
<text x="481" y="276">Rango Voltaje: 166V-240V</text>
<text x="481" y="282">Inominal: 4,8A x 3</text>
<text x="481" y="288">Frecuencia: 59,3-60,5Hz</text>
</g>
<g font-size="4.4">
<text x="524" y="608">kWh</text>
<text x="435" y="624">kVArh</text>
<text x="435" y="640">kWh</text>
<text x="607" y="647">UPS</text>
<text x="526" y="667">h</text>
</g>
<g font-size="4">
<text x="618" y="603">MEDIDOR DE</text>
<text x="618" y="607">ENERGIA</text>
<text x="618" y="618">TRANSFERENCIA</text>
<text x="618" y="621">AUTOMATICA</text>
<text x="618" y="630">PLANTA DE</text>
<text x="618" y="634">EMERGENCIA</text>
<text x="619" y="648">UPS DE 30 KVA</text>
<text x="619" y="657">DPS TIPO RIEL</text>
<text x="619" y="668">LLAVE BYPASS</text>
<text x="619" y="679">BARRAJE DE</text>
<text x="619" y="684">COBRE</text>
<text x="619" y="694">BREAKER DE</text>
<text x="619" y="698">PROTECCIÓN</text>
</g>
<g font-size="3.5">
<text x="354" y="672">R</text>
<text x="533" y="693">R</text>
</g>
<text font-size="1.9" x="608" y="657">TVSS</text>
<g font-size=".8">
<text x="607" y="603">(kW-h) (kVAR-h)</text>
<text x="608" y="604">3 x 120 [V]</text>
<text x="609" y="605">5 [A]</text>
</g>
</svg>
